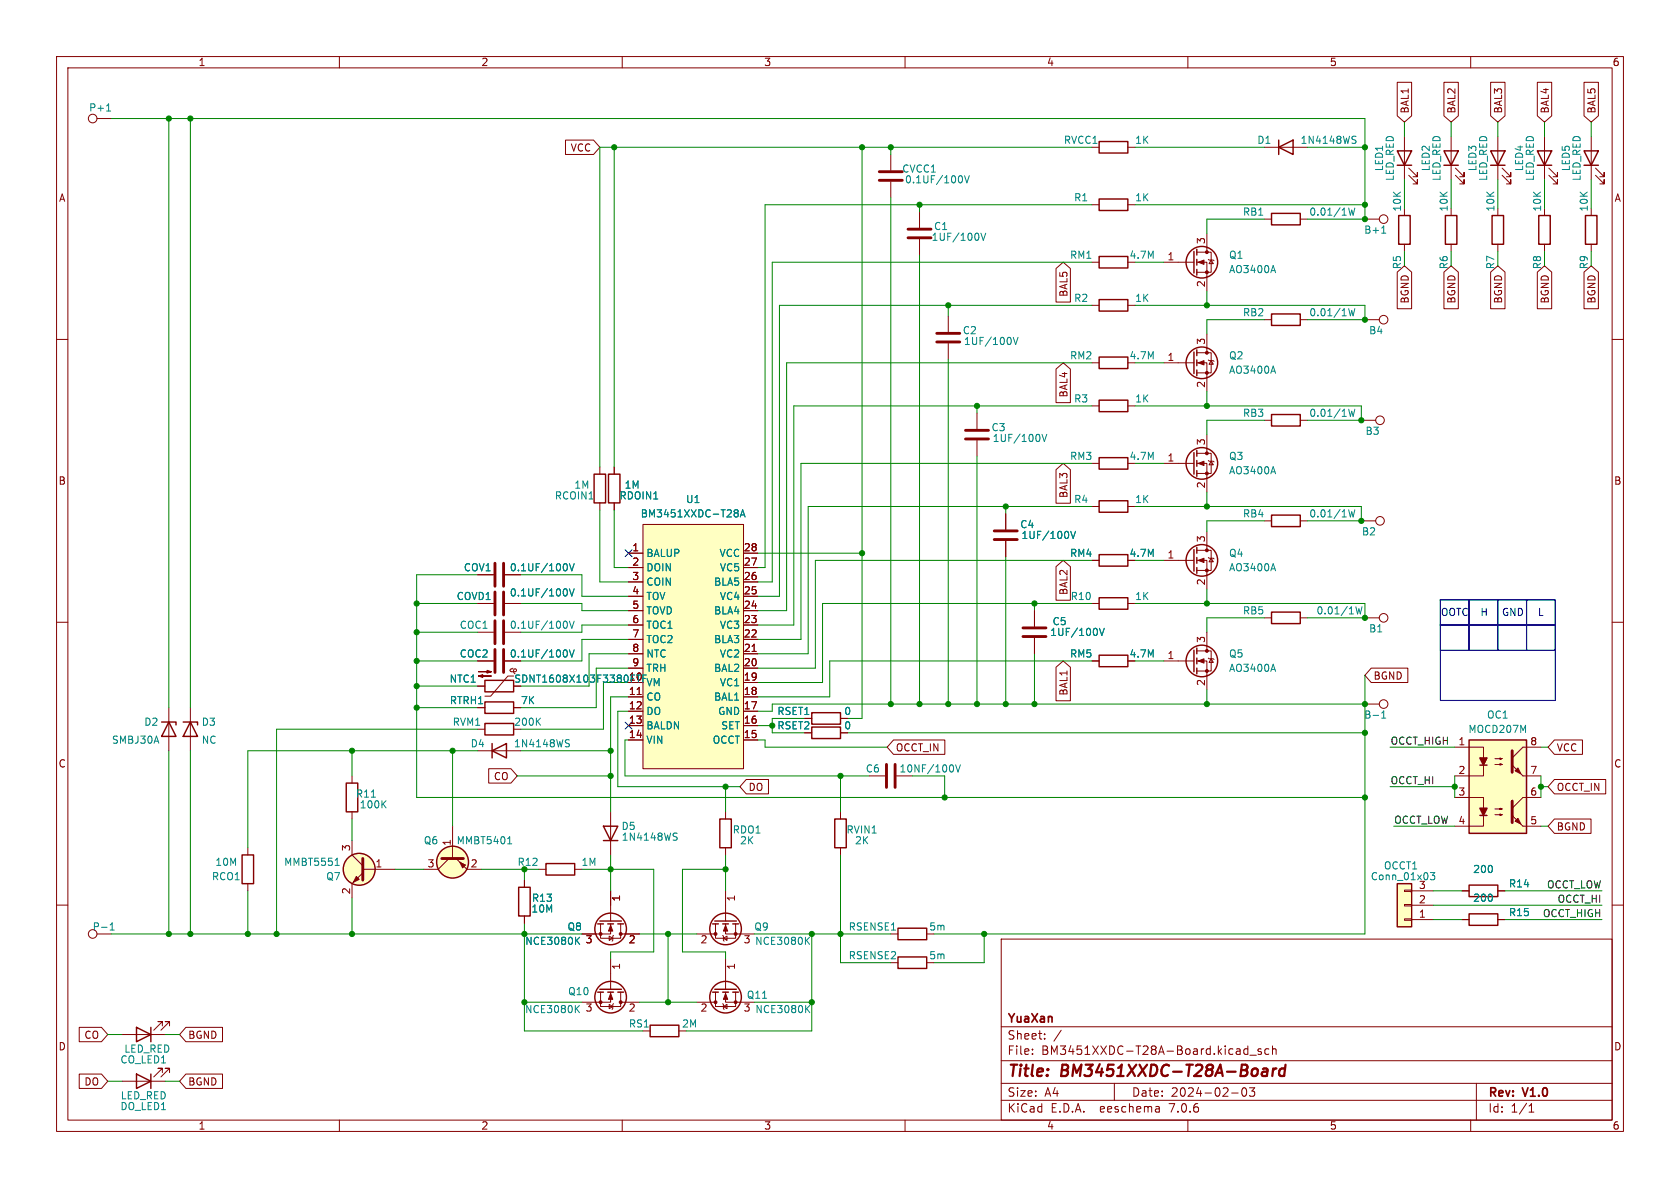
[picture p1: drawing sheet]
<svg xmlns="http://www.w3.org/2000/svg" width="297mm" height="210mm" viewBox="0 0 297 210" stroke-linecap="round" stroke-linejoin="round" font-family="sans-serif">
<path d="M0 0h297v210h-297z" fill="#fff" stroke="#fff" stroke-width=".18"/>
<g fill="none" stroke="#840000" stroke-width=".18">
<path d="M10 10h277v190h-277zM12 12h273v186h-273zM60 10v2M110 10v2M160 10v2M210 10v2M247 14.5h2.6v6l-1.3 1.1-1.3-1.1zM255.3 14.5h2.5v6l-1.3 1.1-1.2-1.1zM260 10v2M263.5 14.5h2.6v6l-1.3 1.1-1.3-1.1zM271.8 14.5h2.5v6l-1.3 1.1-1.2-1.1zM280 14.5h2.6v6l-1.3 1.1-1.3-1.1z"/>
<path d="M17.1 21h2.6M100 24.8h4.9l1.1 1.2-1.1 1.3h-4.9zM157.5 27.3v2.8M157.5 32.1v2.8M162.6 37.5v2.8M193 26h1.3M193 36.2h1.3M199.4 26h1.3M199.4 36.2h1.3M223.5 38.7h1.3M223.5 26h7.6M229.9 38.7h1.2"/>
<path d="M241.3 38.7h2.5M248.3 24.1v7.7M248.3 36.8v1.3M249 31l1.6 1.5v-.7v.7h-.8M249 29.7l1.6 1.5v-.7v.7h-.8M256.5 24.1v7.7M256.5 36.8v1.3M257.3 31l1.5 1.5v-.7v.7h-.7M257.3 29.7l1.5 1.5v-.7v.7h-.7M264.8 24.1v7.7M264.8 36.8v1.3M265.6 31l1.5 1.5v-.7v.7h-.8"/>
<path d="M265.6 29.7l1.5 1.5v-.7v.7h-.8M273 24.1v7.7M273 36.8v1.3M273.8 31l1.5 1.5v-.7v.7h-.7M273.8 29.7l1.5 1.5v-.7v.7h-.7M281.3 24.1v7.7M281.3 36.8v1.3M282.1 31l1.5 1.5v-.7v.7h-.8M282.1 29.7l1.5 1.5v-.7v.7h-.8M10 60h2M162.6 42.3v2.8M167.6 55.9v2.8"/>
<path d="M186.7 47.5l1.3-1.1 1.2 1.1v5.9h-2.5zM193 54h1.3M193 46.4h1.3M199.4 54h1.3M205.7 46.4h5.4M211.6 46.4h1.8v5M211.6 44.6h2.5v3.5h-2.5M213.4 41.3v3.3M213.4 59.1v3.3M213.6 45.8l.1 .2h.8l.1 .1M214.1 46l.4 .6h-.8zM223.5 56.5h1.3"/>
<path d="M229.9 56.5h1.2M241.3 56.5h2.5M247 48.1l1.3-1.1 1.3 1.1v6.5h-2.6zM248.3 43.2v1.3M255.3 48.1l1.2-1.1 1.3 1.1v6.5h-2.5zM256.5 43.2v1.3M263.5 48.1l1.3-1.1 1.3 1.1v6.5h-2.6zM264.8 43.2v1.3M271.8 48.1l1.2-1.1 1.3 1.1v6.5h-2.5zM273 43.2v1.3M280 48.1l1.3-1.1 1.3 1.1v6.5h-2.6zM281.3 43.2v1.3"/>
<path d="M285 60h2M167.6 60.7v2.8M172.7 73v2.8M172.7 77.9v2.7M186.7 65.2l1.3-1.1 1.2 1.1v6h-2.5zM193 64.1h1.3M193 71.8h1.3M199.4 71.8h1.3M205.7 64.1h5.4M211.6 64.1h1.8v5.1M211.6 62.4h2.5v3.5h-2.5M213.4 76.8v3.3"/>
<path d="M213.6 63.6l.1 .2h.8l.1 .1M214.1 63.8l.4 .6h-.8zM223.5 74.3h1.3M229.9 74.3h1.2M240.7 74.3h2.5M106 82.6v1.2M106 88.9v1.3M108.6 82.6v1.2M108.6 88.9v1.3M111.1 97.8h2.6M113.7 92.7h17.7v43.2h-17.7zM131.4 97.8h2.6"/>
<path d="M177.8 90.8v2.8M177.8 95.6v2.8M186.7 83l1.3-1.1 1.2 1.1v6h-2.5zM193 99.1h1.3M193 81.9h1.3M193 89.5h1.3M199.4 89.5h1.3M205.7 99.1h5.4M205.7 81.9h5.4M211.6 99.1h1.8v5M211.6 97.3h2.5v3.5h-2.5M211.6 81.9h1.8v5.1"/>
<path d="M211.6 80.1h2.5v3.6h-2.5M213.4 94v3.3M213.6 98.6l.1 .1h.8l.1 .1M213.6 81.4l.1 .1h.8l.1 .2M214.1 98.7l.4 .6h-.8zM214.1 81.5l.4 .7h-.8zM223.5 92.1h1.3M229.9 92.1h1.2M240.7 92.1h2.5M10 110h2M84.5 106.7h2.7M84.5 116.8h2.7"/>
<path d="M84.5 111.8h2.7M84.5 101.6h2.7M89.3 106.7h2.8M89.3 116.8h2.8M89.3 111.8h2.8M89.3 101.6h2.8M90.7 118.1l-.5 .2v.3l.2 .1h.7l.2-.2-.1-.2h-.3l-.1 .3v.3l.3 .2M90.8 119.5h-1l-3.1 3.6h-1M111.1 100.3h2.6M111.1 118.1h2.6M111.1 115.6h2.6M111.1 113h2.6"/>
<path d="M111.1 110.5h2.6M111.1 108h2.6M111.1 105.4h2.6M111.1 102.9h2.6M131.4 100.3h2.6M131.4 118.1h2.6M131.4 115.6h2.6M131.4 113h2.6M131.4 110.5h2.6M131.4 108h2.6M131.4 105.4h2.6M131.4 102.9h2.6"/>
<path d="M133 115.2h.7M182.9 108v2.7M182.9 112.8v2.8M186.7 100.2l1.3-1.1 1.2 1.1v5.9h-2.5zM186.7 118l1.3-1.2 1.2 1.2v5.9h-2.5zM193 106.7h1.3M193 116.8h1.3M199.4 106.7h1.3M205.7 116.8h5.4M211.6 116.8h1.8v5.1M211.6 115.1h2.5v3.5h-2.5M213.4 111.8v3.3"/>
<path d="M213.6 116.3l.1 .2h.8l.1 .1M214.1 116.5l.4 .6h-.8zM223.5 109.2h1.3M229.9 109.2h1.2M241.3 109.2h2.5M242.4 118.1h6.5v2.6h-6.5l-1.1-1.3zM285 110h2M29.8 125.1v7.6M33.7 125.1v7.6M62.2 137.2v1.2M84.5 128.9h1.2M84.5 132.7h7.6"/>
<path d="M84.5 121.3h1.2M84.5 125.1h1.2M86.4 135.9h3.9l1.1 1.3-1.1 1.2h-3.9zM90.8 125.1h1.3M111.1 120.7h2.6M111.1 123.2h2.6M111.1 125.7h2.6M111.1 130.8h2.6M111.1 128.3h2.6M112.6 122.8h.8M131.4 120.7h2.6M131.4 123.2h2.6"/>
<path d="M131.4 125.7h2.6M131.4 130.8h2.6M131.4 128.3h2.6M131.9 137.8h4v2.5h-4l-1.1-1.2zM142.2 127h1.3M148.6 129.5h1.3M148.6 127h1.3M153.7 137.2h2.8M158 130.8h9v2.6h-9l-1.2-1.3zM241.3 124.5h2.5M257.2 132.1h5.1v5.1h-5.1M264.3 135.1h1.3l-.4 .2v-.3l.4 .1"/>
<path d="M264.3 134.1h1.3l-.4 .1v-.2l.4 .1M269.2 137.2h3.2M272.4 132.1h-3.2l-1.9 1.9M274.8 137.8h9.1v2.5h-9.1l-1.1-1.2zM274.8 130.8h5v2.6h-5l-1.1-1.3zM10 160h2M43.8 149.9v1.2M43.8 156.2v1.3M62.2 148.6v2.5l1.9 1.9M62.2 143.5v1.3M64.1 154.3l-1.9 1.9v2.6M64.1 153.7h5.7"/>
<path d="M79.4 151.8l-1.9 1.9h-2.6M80 146.1v5.7M80.6 151.8l1.9 1.9h2.6M92.7 155.6v1.2M95.2 153.7h1.3M101.6 153.7h1.3M107.9 143.5v7.6M107.9 157.5v5.3M128.3 143.5v1.3M128.3 149.9v1.2M128.3 157.5v5.3M148.6 143.5v1.3"/>
<path d="M148.6 149.9v1.2M248.3 157.4h1.3v.2h-1.3zM248.3 159.9h1.3v.2h-1.3zM249.6 157.5h3.8M257.2 141h5.1v5.1h-5.1M258.4 157.5h1.3M264.3 144h1.3l-.4 .1v-.2l.4 .1M264.3 143h1.3l-.4 .1v-.2l.4 .1M264.8 157.5h1.3M269.2 146.1h3.2M272.4 141h-3.2l-1.9 1.9M274.8 144.8h6.5v2.5h-6.5l-1.1-1.2z"/>
<path d="M285 160h2M17.1 165.1h2.6M92.7 161.9v1.3M106.2 163.3v2.6h3.5v-2.6M106.2 175.4v2.5h3.5v-2.5M107.7 165.5l.6 .4-.6 .3zM107.7 177.5l.6 .4-.6 .4zM107.9 163.3v1.8h-5M107.9 175.4v1.8h-5M107.9 169.5v5.4M108.5 165.4l-.2 .1v.7l-.1 .2M108.5 177.4l-.2 .1v.8l-.1 .1"/>
<path d="M109.7 165.1h3.3M109.7 177.2h3.3M123.2 165.1h3.3M123.2 177.2h3.3M126.5 175.4v2.5h3.5v-2.5M126.5 163.3v2.6h3.5v-2.6M127.8 177.4l.1 .1v.8l.1 .1M127.8 165.4l.1 .1v.7l.1 .2M127.9 177.9l.6-.4v.8zM127.9 165.9l.6-.4v.7zM128.3 175.4v1.8h5M128.3 163.3v1.8h5"/>
<path d="M128.3 169.5v5.4M157.5 170.2h1.2M157.5 165.1h1.2M177 166h108v32h-108zM248.3 162.4h1.3v.3h-1.3zM249.6 162.6h3.8M249.6 160h3.8M258.4 162.6h1.3M264.8 162.6h1.3M14 181.6h3.9l1.1 1.3-1.1 1.3h-3.9zM14 189.9h3.9l1.1 1.2-1.1 1.3h-3.9zM21.6 182.9h7.6"/>
<path d="M21.6 191.1h7.6M28.7 181.4v-.8h-.8h.8l-1.5 1.5M28.7 189.6v-.8h-.8h.8l-1.5 1.6M30 181.4v-.8h-.8h.8l-1.6 1.5M30 189.6v-.8h-.8h.8l-1.6 1.6M32.9 189.9h6.4v2.5h-6.4l-1.2-1.3zM32.9 181.6h6.4v2.6h-6.4l-1.2-1.3zM60 198v2M110 198v2M113.7 182.2h1.2M160 198v2M177 194.5h108"/>
<path d="M177 191.5h108M177 187.5h108M177 181.5h108M182.5 186.3v.1M182.5 185.5v.1M184.7 183.6v.1M184.7 182.8v.1M187.6 182.1l-1.3 2M197 191.5v3M204.9 195.7l.1 .9M205 196.5l-.2 .1M205 196h-.2"/>
<path d="M210 198v2M217.7 193.2h1.2M219.7 192.4l.2-.1a.81 .81 0 0 1 .6 .6 .81 .81 0 0 1-.3 .8l-.2 .1a.81 .81 0 0 1-.3-1.4zM220 186.3h.6M220 185.5h.6M220.6 184.9v1.5M220.9 192.3h.9l-.5 .6 .4 .1v.7l-.2 .1h-.4l-.2-.1M221 186.5h1.1M223 185.5l-.4-.1-.2 .2 .1 .2 .5 .2v.3h-.6M224.3 185.5l-.4-.1-.3 .3v.4l.1 .2h.6M225 185.5l.2-.1 .3 .1 .1 .9M225 184.9v1.5"/>
<path d="M260 198v2M261 191.5v6.5M270.3 196.6h.9M270.3 195.5l.4-.4v1.5"/>
<circle cx="16.4" cy="21" r=".76"/>
<circle cx="244.6" cy="38.7" r=".76"/>
<circle cx="244.6" cy="56.5" r=".76"/>
<circle cx="244" cy="74.3" r=".76"/>
<circle cx="244" cy="92.1" r=".76"/>
<circle cx="244.6" cy="109.2" r=".76"/>
<circle cx="244.6" cy="124.5" r=".76"/>
<circle cx="16.4" cy="165.1" r=".76"/>
</g>
<path d="M223.5 188.9l.5 .1v1.2M224 190.1l-.2 .1M224.1 189.4h-.7M225.1 188.9l-.2 1.3M225.7 188.9l-.4 .1-.3 .3M227.2 189a.66 .66 0 0 0-1 .3l-.1 .5 .2 .3 .1 .1 .6-.1M227.3 188.2l-.3 2" fill="none" stroke="#840000" stroke-width=".4"/>
<g fill="none" stroke="#840000" stroke-width=".25">
<path d="M194.3 35.2h5.1v2h-5.1zM194.3 25h5.1v2.1h-5.1zM224.8 37.7h5.1v2.1h-5.1zM226.1 26l2.5-1.2v2.5zM226.1 24.8v2.5M247 26.7h2.6l-1.3 2.5zM247 29.2h2.6M247.3 38.1h2v5.1h-2zM255.3 26.7h2.5l-1.3 2.5zM255.3 29.2h2.5M255.5 38.1h2.1v5.1h-2.1zM263.5 26.7h2.6l-1.3 2.5z"/>
<path d="M263.5 29.2h2.6M263.8 38.1h2v5.1h-2zM271.8 26.7h2.5l-1.3 2.5zM271.8 29.2h2.5M272 38.1h2.1v5.1h-2.1zM280 26.7h2.6l-1.3 2.5zM280 29.2h2.6M280.3 38.1h2v5.1h-2zM194.3 53h5.1v2h-5.1zM194.3 45.3h5.1v2.1h-5.1zM211.1 44.5v3.8M211.6 44.1v1"/>
<path d="M211.6 45.8v1.1M211.6 47.6v1M224.8 55.5h5.1v2h-5.1zM194.3 63.1h5.1v2.1h-5.1zM194.3 70.7h5.1v2.1h-5.1zM211.1 62.2v3.8M211.6 61.8v1.1M211.6 63.6v1M211.6 65.4v1M211.6 79.6v1M224.8 73.3h5.1v2h-5.1zM105 83.8h2.1v5.1h-2.1z"/>
<path d="M107.6 83.8h2v5.1h-2zM194.3 98h5.1v2.1h-5.1zM194.3 88.5h5.1v2.1h-5.1zM194.3 80.9h5.1v2h-5.1zM211.1 80v3.8M211.1 97.2v3.8M211.6 81.4v1M211.6 83.2v1M211.6 96.8v1M211.6 98.6v1M224.8 91.1h5.1v2h-5.1zM194.3 105.7h5.1v2h-5.1z"/>
<path d="M194.3 115.8h5.1v2.1h-5.1zM211.1 114.9v3.8M211.6 100.3v1M211.6 114.6v1M211.6 116.3v1M211.6 118.1v1M224.8 108.2h5.1v2h-5.1zM28.6 127.6h2.5v.5M29.8 127.6l1.3 2.6h-2.5zM32.4 127.6h2.5v.5M33.7 127.6l1.2 2.6h-2.5zM61.2 138.4h2v5.1h-2z"/>
<path d="M85.7 127.9h5.1v2h-5.1zM85.7 120.3h5.1v2h-5.1zM85.7 124.1h5.1v2h-5.1zM87 132.7l2.5-1.3v2.6zM87 131.4v2.6M143.5 128.5h5.1v2.1h-5.1zM143.5 126h5.1v2h-5.1zM259.7 130.8h10.2v16.5h-10.2zM261.6 135.3h1.3M42.8 151.1h2v5.1h-2zM91.7 156.8h2v5.1h-2zM96.5 152.7h5.1v2h-5.1z"/>
<path d="M106.7 146.1h2.5l-1.3 2.5zM106.7 148.6h2.5M127.3 144.8h2v5.1h-2zM147.6 144.8h2v5.1h-2zM247 156.2h2.6v7.6h-2.6zM259.7 156.5h5.1v2h-5.1zM261.6 144.1h1.3M105.7 175.4h1M105.7 163.3h1M106 174.9h3.9M106 162.8h3.9M107.4 175.4h1.1"/>
<path d="M107.4 163.3h1.1M109.2 175.4h1M109.2 163.3h1M126 175.4h1M126 163.3h1M126.4 174.9h3.8M126.4 162.8h3.8M127.8 175.4h1M127.8 163.3h1M129.5 175.4h1.1M129.5 163.3h1.1M158.7 169.2h5.1v2h-5.1z"/>
<path d="M158.7 164.1h5.1v2h-5.1zM259.7 161.5h5.1v2.1h-5.1zM24.1 181.6l2.6 1.3-2.6 1.3zM24.1 189.9l2.6 1.2-2.6 1.3zM26.7 181.6v2.6M26.7 189.9v2.5M114.9 181.2h5.1v2.1h-5.1z"/>
<circle cx="212.5" cy="46.4" r="2.79"/>
<circle cx="212.5" cy="64.1" r="2.79"/>
<circle cx="212.5" cy="99.1" r="2.79"/>
<circle cx="212.5" cy="81.9" r="2.79"/>
<circle cx="212.5" cy="116.8" r="2.79"/>
<circle cx="63.5" cy="153.7" r="2.82"/>
<circle cx="80" cy="152.4" r="2.82"/>
<circle cx="107.9" cy="176.3" r="2.79"/>
<circle cx="107.9" cy="164.2" r="2.79"/>
<circle cx="128.3" cy="164.2" r="2.79"/>
<circle cx="128.3" cy="176.3" r="2.79"/>
</g>
<g fill="none" stroke="#008484" stroke-width=".18">
<path d="M18.8 19.6h.8M19.1 18.5l.1-.1v1.2M169.8 31.1a.79 .79 0 0 1 0 1.2M170.5 31.1l.4 1.2 .5-1.2M238.4 36.8l.3 1.2 .3-.9 .2 .9 .3-1.2M239.2 24.7l.4 .1 .1 .3-.2 .2h-.3M239.2 24.1h.5M173.4 41.2l.4 1.3 .5-1.3M179.1 59.6l.5 1.3 .4-1.3M225.1 46.9l.4 1.3M238.4 54.6l.3 1.2 .3-.9 .2 .9 .3-1.2M244.3 41.2h.7"/>
<path d="M244.5 40.1l.1-.2v1.3M184.2 76.8l.4 1.2 .5-1.2M225.1 64.7l.4 1.3M238.4 72.3l.3 1.3 .3-.9 .2 .9 .3-1.3M100 99.6a.79 .79 0 0 1 0 1.3M100.7 99.6l.4 1.3 .4-1.3M130 90.1h.3l.2 .3-.2 .3M130 90.7h.3M130.3 90.7l.2 .2v.2l-.1 .2-.4 .1M130.9 91.4l.4-1.3 .4 1.3M131 91h.6M189.3 93.9l.4 1.3 .4-1.3"/>
<path d="M225.1 99.6l.4 1.3M225.1 82.5l.4 1.3M238.4 90.1l.3 1.3 .3-.9 .2 .9 .3-1.3M100 109.8a.79 .79 0 0 1 0 1.3M100 104.1a.79 .79 0 0 1 0 1.3M100 114.9a.79 .79 0 0 1 0 1.2M100.7 109.8l.4 1.3 .4-1.3M100.7 104.1l.4 1.3 .4-1.3M100.7 114.9l.4 1.2 .4-1.2M113.7 119.3v1.3M194.4 111.1l.4 1.2 .4-1.2M225.1 117.4l.4 1.3"/>
<path d="M239.7 107.3l.3 1.2 .2-.9 .3 .9 .3-1.2M95 127.5l.6 .7M95.6 126.9l-.8 .8M100.2 131.4l.3 .1 .2 .3-.3 .2h-.3M100.2 130.8h.5M168.4 135.3l.2 .4-.2 .7M168.9 135.2l.5 1.3 .4-1.3M244.3 126l.3-.3v1.2M244.3 126.9h.7M59.2 153h.8M59.5 151.9l.1-.2v1.3M65.6 140.9h.8"/>
<path d="M67.7 142.1l.5 .7M68.2 141.5l-.7 .8M89.7 149.2h.8M90 148.1l.1-.2v1.3M119.2 147.9l.4 .1 .1 .3-.2 .2h-.3M119.2 147.3h.5M252.9 154.2h.7l-.4 .5 .4 .2v.5l-.2 .1-.5-.1M19.5 164.4h.7M19.5 163.5l.3-.4v1.3M101.9 178.3l.5 .7M101.9 166.2l.6 .7M102.4 177.7l-.7 .8"/>
<path d="M102.5 165.7l-.7 .7M142.6 166.2l.5 .7M142.6 178.3l.6 .7M143.1 165.7l-.7 .7M143.2 177.7l-.8 .8"/>
</g>
<g fill="#ffffc2" stroke="#ffffc2" stroke-width=".18">
<path d="M259.7 130.8h10.2v16.5h-10.2z"/>
<path d="M113.7 92.7h17.7v43.2h-17.7z"/>
<path d="M247 156.2h2.6v7.6h-2.6z"/>
<circle cx="80" cy="152.4" r="2.82"/>
<circle cx="63.5" cy="153.7" r="2.82"/>
</g>
<g fill="none" stroke="#840000" stroke-width=".51">
<path d="M155.4 30.4h4.1M155.4 31.9h4.1M160.5 40.5h4.1M160.5 42h4.1M165.6 58.9h4.1M165.6 60.5h4.1M170.7 76.1h4.1M170.7 77.6h4.1M87.5 99.6v4M89 99.6v4M175.8 93.9h4M175.8 95.4h4"/>
<path d="M87.5 104.6v4.1M87.5 109.7v4.1M87.5 114.8v4.1M89 104.6v4.1M89 109.7v4.1M89 114.8v4.1M180.8 111h4.1M180.8 112.5h4.1M156.7 135.1v4.1M158.2 135.1v4.1M267.3 132.7v3.8M64.1 151.8v3.8"/>
<path d="M78.1 151.8h3.8M267.3 141.6v3.8"/>
</g>
<g fill="#840000" stroke="#840000" stroke-width=".18">
<path d="M81.3 152.4l1 .5-.5 .5z"/>
<path d="M63 154.9l.5 .5-1 .6z"/>
<path d="M267.3 135.3l1.9 1.9z"/>
<path d="M267.8 136.3l.6-.5 .5 1z"/>
<path d="M267.3 144.1l1.9 2z"/>
<path d="M267.8 145.2l.6-.5 .5 1z"/>
<path d="M84.6 118.7h2.3l-.8 .3v-.5l.8 .2z"/>
<path d="M84.6 119.5l.7-.2v.5l-.7-.3h2.3z"/>
<path d="M128.3 175.6l.4 1.1h-.8z"/>
<path d="M128.3 163.6l.4 1h-.8z"/>
<path d="M107.9 163.6l.4 1h-.7z"/>
<path d="M211.8 116.8l1.1-.3v.7z"/>
<path d="M211.8 99.1l1.1-.4v.7z"/>
<path d="M107.9 175.6l.4 1.1h-.7z"/>
<path d="M211.8 81.9l1.1-.4v.8z"/>
<path d="M211.8 46.4l1.1-.4v.7z"/>
<path d="M211.8 64.1l1.1-.3v.7z"/>
<circle cx="130" cy="177.2" r=".25"/>
<circle cx="126.5" cy="177.2" r=".25"/>
<circle cx="130" cy="165.1" r=".25"/>
<circle cx="126.5" cy="165.1" r=".25"/>
<circle cx="106.2" cy="165.1" r=".25"/>
<circle cx="109.7" cy="165.1" r=".25"/>
<circle cx="213.4" cy="118.6" r=".25"/>
<circle cx="213.4" cy="115.1" r=".25"/>
<circle cx="213.4" cy="100.8" r=".25"/>
<circle cx="213.4" cy="97.3" r=".25"/>
<circle cx="106.2" cy="177.2" r=".25"/>
<circle cx="109.7" cy="177.2" r=".25"/>
<circle cx="213.4" cy="83.7" r=".25"/>
<circle cx="213.4" cy="80.1" r=".25"/>
<circle cx="213.4" cy="48.1" r=".25"/>
<circle cx="213.4" cy="44.6" r=".25"/>
<circle cx="213.4" cy="65.9" r=".25"/>
<circle cx="213.4" cy="62.4" r=".25"/>
</g>
<g fill="#840000" stroke="#840000" stroke-width=".25">
<path d="M261.6 134h1.3l-.6 1.3z"/>
<path d="M261.6 142.9h1.3l-.6 1.2z"/>
</g>
<path d="M254.6 106h5.1v4.5h-5.1zM254.6 106h20.4v17.8h-20.4zM254.6 110.5h5.1v4.4h-5.1zM259.7 110.5h5.1v4.4h-5.1zM259.7 106h5.1v4.5h-5.1zM264.8 110.5h5.1v4.4h-5.1zM264.8 106h5.1v4.5h-5.1zM269.9 106h5.1v4.5h-5.1zM269.9 110.5h5.1v4.4h-5.1z" fill="none" stroke="#0000c2" stroke-width=".2"/>
<g fill="none" stroke="#008400" stroke-width=".18">
<path d="M19.7 21h221.6v17.7h-10.2M29.8 21v104.1M33.7 21v104.1M108.6 26v56.6M152.4 26v101h-2.5M157.5 26v1.3M157.5 34.9v89.6M162.6 36.2v1.3M193 36.2h-57.7v64.1h-1.3M193 26h-87v56.6M200.7 36.2h40.6M200.7 26h22.8"/>
<path d="M223.5 38.7h-10.1v2.6M231.1 26h10.2M248.3 21.6v2.5M248.3 31.8v5M256.5 21.6v2.5M256.5 31.8v5M264.8 21.6v2.5M264.8 31.8v5M273 21.6v2.5M273 31.8v5M281.3 21.6v2.5M281.3 31.8v5"/>
<path d="M162.6 45.1v79.4M167.6 54v1.9M193 54h-55.2v51.4h-3.8M193 46.4h-56.5v56.5h-2.5M200.7 54h40.6v2.5h-10.2M200.7 46.4h5M213.4 51.4v2.6M223.5 56.5h-10.1v2.6M248.3 44.5v2.5M256.5 44.5v2.5M264.8 44.5v2.5M273 44.5v2.5"/>
<path d="M281.3 44.5v2.5M167.6 63.5v61M172.7 71.8v1.2M193 71.8h-52.7v38.7h-6.3M193 64.1h-53.9v43.9h-5.1M200.7 71.8h40v2.5h-9.6M200.7 64.1h5M213.4 69.2v2.6M223.5 74.3h-10.1v2.5M106 90.2v12.7h5.1M108.6 90.2v10.1h2.5M134 97.8h18.4"/>
<path d="M172.7 80.6v43.9M177.8 89.5v1.3M177.8 98.4v26.1M193 99.1h-48.9v19h-10.1M193 89.5h-50.1v26.1h-8.9M193 81.9h-51.4v31.1h-7.6M200.7 99.1h5M200.7 89.5h40v2.6h-9.6M200.7 81.9h5M213.4 87v2.5M223.5 92.1h-10.1v1.9M73.7 106.7h10.8"/>
<path d="M73.7 116.8h10.8M73.7 111.8h10.8M84.5 101.6h-10.8v39.4h167.6M92.1 106.7h10.8v1.3h8.2M92.1 101.6h10.8v3.8h8.2M111.1 113h-8.2v3.8h-10.8M111.1 115.6h-7v5.7h-12M111.1 110.5h-8.2v1.3h-10.8M111.1 118.1h-5.7v7h-13.3M182.9 106.7v1.3M182.9 115.6v8.9M193 106.7h-47.6v14h-11.4"/>
<path d="M193 116.8h-46.3v6.4h-12.7M200.7 106.7h40.6v2.5h-10.2M200.7 116.8h5M213.4 104.1v2.6M223.5 109.2h-10.1v2.6M241.3 119.4v45.7h-76.2M29.8 132.7v32.4M33.7 132.7v32.4M62.2 132.7v4.5M73.7 121.3h10.8M73.7 125.1h10.8M80 132.7v13.4"/>
<path d="M84.5 128.9h-35.6v36.2M84.5 132.7h-40.7v17.2M91.4 137.2h16.5M92.1 132.7h15.8M111.1 125.7h-1.9v13.4h21.6M111.1 120.7h-4.4v8.2h-14.6M111.1 123.2h-3.2v20.3M111.1 130.8h-.6v6.4h43.2M128.3 139.1v4.4M134 128.3h2.5M134 130.8h1.3v1.3h21.5M142.2 127h-5.7v2.5h5.7"/>
<path d="M148.6 137.2v6.3M149.9 129.5h91.4M161.3 137.2h5.7v3.8M213.4 121.9v2.6M241.3 124.5h-104.8v1.2h-2.5M245.7 132.1h11.5M245.7 139.1h11.5M257.2 137.2v3.8M272.4 132.1h1.3M272.4 137.2v3.8M272.4 139.1h1.3M43.8 157.5v7.6"/>
<path d="M62.2 144.8v3.8M62.2 158.8v6.3M69.8 153.7h5.1M85.1 153.7h10.1M92.7 153.7v1.9M102.9 153.7h12.7v14.6h-7.7v1.2M107.9 151.1v6.4M128.3 153.7h-7.7v14.6h7.7v1.2M128.3 151.1v6.4M148.6 151.1v19.1h8.9M246.4 146.1h10.8M253.4 157.5h5"/>
<path d="M266.1 157.5h17.1M272.4 146.1h1.3M19.7 165.1h83.2M92.7 163.2v19h21M92.7 177.2h10.2M113 165.1h10.2M113 177.2h10.2M118.1 165.1v12.1M133.3 165.1h24.2M133.3 177.2h10.2M143.5 165.1v17.1h-22.2M174 165.1v5.1h-8.9"/>
<path d="M253.4 162.6h5M253.4 160h29.8M266.1 162.6h17.1M19 191.1h2.6M19 182.9h2.6M29.2 191.1h2.5M29.2 182.9h2.5"/>
</g>
<path d="M110.5 97.2l1.2 1.2M111.7 97.2l-1.2 1.2M110.5 127.7l1.2 1.2M111.7 127.7l-1.2 1.2" fill="none" stroke="#000084" stroke-width=".18"/>
<g fill="#008400" stroke="#008400" stroke-width=".18">
<circle cx="241.3" cy="56.5" r=".46"/>
<circle cx="241.3" cy="38.7" r=".46"/>
<circle cx="241.3" cy="36.2" r=".46"/>
<circle cx="241.3" cy="26" r=".46"/>
<circle cx="272.4" cy="139.1" r=".46"/>
<circle cx="241.3" cy="141" r=".46"/>
<circle cx="241.3" cy="109.2" r=".46"/>
<circle cx="182.9" cy="124.5" r=".46"/>
<circle cx="213.4" cy="124.5" r=".46"/>
<circle cx="182.9" cy="106.7" r=".46"/>
<circle cx="213.4" cy="106.7" r=".46"/>
<circle cx="213.4" cy="89.5" r=".46"/>
<circle cx="213.4" cy="54" r=".46"/>
<circle cx="213.4" cy="71.8" r=".46"/>
<circle cx="240.7" cy="92.1" r=".46"/>
<circle cx="240.7" cy="74.3" r=".46"/>
<circle cx="167.6" cy="54" r=".46"/>
<circle cx="257.2" cy="139.1" r=".46"/>
<circle cx="241.3" cy="124.5" r=".46"/>
<circle cx="241.3" cy="129.5" r=".46"/>
<circle cx="152.4" cy="97.8" r=".46"/>
<circle cx="177.8" cy="89.5" r=".46"/>
<circle cx="172.7" cy="71.8" r=".46"/>
<circle cx="73.7" cy="106.7" r=".46"/>
<circle cx="73.7" cy="111.8" r=".46"/>
<circle cx="107.9" cy="132.7" r=".46"/>
<circle cx="107.9" cy="137.2" r=".46"/>
<circle cx="73.7" cy="121.3" r=".46"/>
<circle cx="73.7" cy="116.8" r=".46"/>
<circle cx="29.8" cy="21" r=".46"/>
<circle cx="33.7" cy="21" r=".46"/>
<circle cx="148.6" cy="137.2" r=".46"/>
<circle cx="107.9" cy="153.7" r=".46"/>
<circle cx="128.3" cy="139.1" r=".46"/>
<circle cx="136.5" cy="128.3" r=".46"/>
<circle cx="92.7" cy="153.7" r=".46"/>
<circle cx="92.7" cy="165.1" r=".46"/>
<circle cx="62.2" cy="165.1" r=".46"/>
<circle cx="73.7" cy="125.1" r=".46"/>
<circle cx="80" cy="132.7" r=".46"/>
<circle cx="62.2" cy="132.7" r=".46"/>
<circle cx="172.7" cy="124.5" r=".46"/>
<circle cx="177.8" cy="124.5" r=".46"/>
<circle cx="167.6" cy="124.5" r=".46"/>
<circle cx="167" cy="141" r=".46"/>
<circle cx="162.6" cy="124.5" r=".46"/>
<circle cx="157.5" cy="124.5" r=".46"/>
<circle cx="174" cy="165.1" r=".46"/>
<circle cx="162.6" cy="36.2" r=".46"/>
<circle cx="157.5" cy="26" r=".46"/>
<circle cx="152.4" cy="26" r=".46"/>
<circle cx="108.6" cy="26" r=".46"/>
<circle cx="118.1" cy="177.2" r=".46"/>
<circle cx="128.3" cy="153.7" r=".46"/>
<circle cx="118.1" cy="165.1" r=".46"/>
<circle cx="143.5" cy="177.2" r=".46"/>
<circle cx="92.7" cy="177.2" r=".46"/>
<circle cx="143.5" cy="165.1" r=".46"/>
<circle cx="148.6" cy="165.1" r=".46"/>
<circle cx="29.8" cy="165.1" r=".46"/>
<circle cx="33.7" cy="165.1" r=".46"/>
<circle cx="48.9" cy="165.1" r=".46"/>
<circle cx="43.8" cy="165.1" r=".46"/>
</g>
<g font-size="2.8" fill="#840000">
<text x="178" y="190.9">Title:</text>
<text x="187.7" y="190.9">BM3451XXDC-T28A-Board</text>
</g>
<g font-size="2.1" fill="#840000">
<text x="178" y="184">Sheet:</text>
<text x="178" y="181.2">YuaXan</text>
<text x="178" y="186.7">File:</text>
<text x="184.1" y="186.7">BM3451XXDC-T28A-Board.kicad_sch</text>
<text x="178" y="196.9">KiCad</text>
<text x="178" y="194.1">Size:</text>
<text x="184.7" y="194.1">A4</text>
<text x="185.7" y="196.9">E.D.A.</text>
<text x="194.6" y="196.9">eeschema</text>
<text x="200" y="194.1">Date:</text>
<text x="207" y="196.9">7.0.6</text>
<text x="207" y="194.1">2024-02-03</text>
<text x="263" y="194.3">Rev:</text>
<text x="263" y="196.9">Id:</text>
<text x="267.1" y="196.9">1/1</text>
<text x="269.4" y="194.3">V1.0</text>
</g>
<g font-size="1.8" fill="#840000">
<text x="35" y="11.9">1</text>
<text x="85" y="11.9">2</text>
<text x="135" y="11.9">3</text>
<text x="185" y="11.9">4</text>
<text x="235" y="11.9">5</text>
<text x="285" y="11.9">6</text>
<text x="249.2" y="20.2" transform="rotate(-90 249.2 20.2)">BAL1</text>
<text x="257.5" y="20.2" transform="rotate(-90 257.5 20.2)">BAL2</text>
<text x="265.8" y="20.2" transform="rotate(-90 265.8 20.2)">BAL3</text>
<text x="274" y="20.2" transform="rotate(-90 274 20.2)">BAL4</text>
<text x="282.3" y="20.2" transform="rotate(-90 282.3 20.2)">BAL5</text>
<text x="100.8" y="27">VCC</text>
<text x="10.3" y="35.9">A</text>
<text x="285.3" y="35.9">A</text>
<text x="206.3" y="46.1">1</text>
<text x="213.1" y="43.3" transform="rotate(-90 213.1 43.3)">3</text>
<text x="188.9" y="52.6" transform="rotate(-90 188.9 52.6)">BAL5</text>
<text x="213.1" y="50.9" transform="rotate(-90 213.1 50.9)">2</text>
<text x="249.2" y="53.8" transform="rotate(-90 249.2 53.8)">BGND</text>
<text x="257.5" y="53.8" transform="rotate(-90 257.5 53.8)">BGND</text>
<text x="265.8" y="53.8" transform="rotate(-90 265.8 53.8)">BGND</text>
<text x="274" y="53.8" transform="rotate(-90 274 53.8)">BGND</text>
<text x="282.3" y="53.8" transform="rotate(-90 282.3 53.8)">BGND</text>
<text x="206.3" y="63.9">1</text>
<text x="213.1" y="61" transform="rotate(-90 213.1 61)">3</text>
<text x="188.9" y="70.4" transform="rotate(-90 188.9 70.4)">BAL4</text>
<text x="213.1" y="68.7" transform="rotate(-90 213.1 68.7)">2</text>
<text x="206.3" y="81.7">1</text>
<text x="213.1" y="78.8" transform="rotate(-90 213.1 78.8)">3</text>
<text x="10.3" y="85.9">B</text>
<text x="188.9" y="88.1" transform="rotate(-90 188.9 88.1)">BAL3</text>
<text x="213.1" y="86.4" transform="rotate(-90 213.1 86.4)">2</text>
<text x="285.3" y="85.9">B</text>
<text x="213.1" y="96" transform="rotate(-90 213.1 96)">3</text>
<text x="111.7" y="97.5">1</text>
<text x="111.7" y="100.1">2</text>
<text x="131.4" y="100.1">27</text>
<text x="131.4" y="97.5">28</text>
<text x="199.6" y="98.7">4.7M</text>
<text x="206.3" y="98.8">1</text>
<text x="111.7" y="102.6">3</text>
<text x="111.7" y="105.2">4</text>
<text x="111.7" y="107.7">5</text>
<text x="131.4" y="107.7">24</text>
<text x="131.4" y="105.2">25</text>
<text x="131.4" y="102.6">26</text>
<text x="188.9" y="105.3" transform="rotate(-90 188.9 105.3)">BAL2</text>
<text x="213.1" y="103.6" transform="rotate(-90 213.1 103.6)">2</text>
<text x="111.7" y="110.2">6</text>
<text x="111.7" y="112.8">7</text>
<text x="131.4" y="112.8">22</text>
<text x="131.4" y="110.2">23</text>
<text x="213.1" y="113.7" transform="rotate(-90 213.1 113.7)">3</text>
<text x="111.7" y="115.3">8</text>
<text x="111.7" y="117.9">9</text>
<text x="131.4" y="117.9">20</text>
<text x="131.4" y="115.3">21</text>
<text x="199.6" y="116.4">4.7M</text>
<text x="206.3" y="116.6">1</text>
<text x="90.8" y="120.9">SDNT1608X103F3380FTF</text>
<text x="111.1" y="122.9">11</text>
<text x="111.1" y="125.5">12</text>
<text x="131.4" y="125.5">17</text>
<text x="131.4" y="122.9">18</text>
<text x="131.4" y="120.4">19</text>
<text x="188.9" y="123.1" transform="rotate(-90 188.9 123.1)">BAL1</text>
<text x="213.1" y="121.4" transform="rotate(-90 213.1 121.4)">2</text>
<text x="242.7" y="120.3">BGND</text>
<text x="111.1" y="130.6">14</text>
<text x="111.1" y="128">13</text>
<text x="131.4" y="130.6">15</text>
<text x="131.4" y="128">16</text>
<text x="137.3" y="129.1">RSET2</text>
<text x="257.7" y="131.8">1</text>
<text x="270.4" y="131.8">8</text>
<text x="10.3" y="135.9">C</text>
<text x="158.3" y="133">OCCT_IN</text>
<text x="257.7" y="136.9">2</text>
<text x="270.4" y="136.9">7</text>
<text x="275.1" y="133">VCC</text>
<text x="285.3" y="135.9">C</text>
<text x="87.2" y="138.1">CO</text>
<text x="132.2" y="140">DO</text>
<text x="257.7" y="140.7">3</text>
<text x="270.4" y="140.7">6</text>
<text x="275.1" y="140">OCCT_IN</text>
<text x="79.8" y="149.6" transform="rotate(-90 79.8 149.6)">1</text>
<text x="257.7" y="145.8">4</text>
<text x="270.4" y="145.8">5</text>
<text x="275.1" y="147">BGND</text>
<text x="62" y="150.6" transform="rotate(-90 62 150.6)">3</text>
<text x="66.3" y="153.4">1</text>
<text x="75.5" y="153.4">3</text>
<text x="83.1" y="153.4">2</text>
<text x="62" y="158.2" transform="rotate(-90 62 158.2)">2</text>
<text x="109.9" y="159.5" transform="rotate(-90 109.9 159.5)">1</text>
<text x="130.3" y="159.5" transform="rotate(-90 130.3 159.5)">1</text>
<text x="250.8" y="159.8">2</text>
<text x="103.4" y="167.1">3</text>
<text x="111.1" y="167.1">2</text>
<text x="123.8" y="167.1">2</text>
<text x="250.8" y="162.3">1</text>
<text x="109.9" y="171.5" transform="rotate(-90 109.9 171.5)">1</text>
<text x="130.3" y="171.5" transform="rotate(-90 130.3 171.5)">1</text>
<text x="103.4" y="179.1">3</text>
<text x="111.1" y="179.1">2</text>
<text x="123.8" y="179.1">2</text>
<text x="10.3" y="185.9">D</text>
<text x="14.8" y="183.8">CO</text>
<text x="33.2" y="183.8">BGND</text>
<text x="285.3" y="185.9">D</text>
<text x="14.8" y="192.1">DO</text>
<text x="33.2" y="192.1">BGND</text>
<text x="35" y="199.9">1</text>
<text x="85" y="199.9">2</text>
<text x="135" y="199.9">3</text>
<text x="185" y="199.9">4</text>
<text x="235" y="199.9">5</text>
<text x="285" y="199.9">6</text>
</g>
<g font-size="1.8" fill="#008484">
<text x="15.7" y="19.9">P+1</text>
<text x="188" y="25.6">RVCC1</text>
<text x="200.6" y="25.6">1K</text>
<text x="222.2" y="25.6">D1</text>
<text x="229.8" y="25.6">1N4148WS</text>
<text x="159.4" y="30.7">CVCC1</text>
<text x="159.9" y="32.6">0.1UF/100V</text>
<text x="189.8" y="35.8">R1</text>
<text x="200.6" y="35.8">1K</text>
<text x="244.7" y="30.4" transform="rotate(-90 244.7 30.4)">LED1</text>
<text x="246.6" y="32.1" transform="rotate(-90 246.6 32.1)">LED_RED</text>
<text x="253" y="30.4" transform="rotate(-90 253 30.4)">LED2</text>
<text x="254.9" y="32.1" transform="rotate(-90 254.9 32.1)">LED_RED</text>
<text x="261.2" y="30.4" transform="rotate(-90 261.2 30.4)">LED3</text>
<text x="263.1" y="32.1" transform="rotate(-90 263.1 32.1)">LED_RED</text>
<text x="269.5" y="30.4" transform="rotate(-90 269.5 30.4)">LED4</text>
<text x="271.4" y="32.1" transform="rotate(-90 271.4 32.1)">LED_RED</text>
<text x="277.7" y="30.4" transform="rotate(-90 277.7 30.4)">LED5</text>
<text x="279.6" y="32.1" transform="rotate(-90 279.6 32.1)">LED_RED</text>
<text x="165" y="40.9">C1</text>
<text x="219.6" y="38.3">RB1</text>
<text x="231.4" y="38.3">0.01/1W</text>
<text x="241.1" y="41.5">B+1</text>
<text x="247.9" y="37.5" transform="rotate(-90 247.9 37.5)">10K</text>
<text x="256.1" y="37.5" transform="rotate(-90 256.1 37.5)">10K</text>
<text x="264.4" y="37.5" transform="rotate(-90 264.4 37.5)">10K</text>
<text x="272.6" y="37.5" transform="rotate(-90 272.6 37.5)">10K</text>
<text x="280.9" y="37.5" transform="rotate(-90 280.9 37.5)">10K</text>
<text x="164.6" y="42.8">1UF/100V</text>
<text x="189.1" y="45.9">RM1</text>
<text x="199.6" y="45.9">4.7M</text>
<text x="217.2" y="45.9">Q1</text>
<text x="247.9" y="47.7" transform="rotate(-90 247.9 47.7)">R5</text>
<text x="256.1" y="47.7" transform="rotate(-90 256.1 47.7)">R6</text>
<text x="264.4" y="47.7" transform="rotate(-90 264.4 47.7)">R7</text>
<text x="272.6" y="47.7" transform="rotate(-90 272.6 47.7)">R8</text>
<text x="280.9" y="47.7" transform="rotate(-90 280.9 47.7)">R9</text>
<text x="189.8" y="53.6">R2</text>
<text x="200.6" y="53.6">1K</text>
<text x="217.2" y="48.5">AO3400A</text>
<text x="170.1" y="59.3">C2</text>
<text x="219.6" y="56.1">RB2</text>
<text x="231.4" y="56.1">0.01/1W</text>
<text x="241.9" y="59.3">B4</text>
<text x="170.3" y="61.2">1UF/100V</text>
<text x="189.1" y="63.7">RM2</text>
<text x="199.6" y="63.7">4.7M</text>
<text x="217.2" y="63.7">Q2</text>
<text x="189.8" y="71.3">R3</text>
<text x="200.6" y="71.3">1K</text>
<text x="217.2" y="66.3">AO3400A</text>
<text x="175.2" y="76.4">C3</text>
<text x="219.6" y="73.9">RB3</text>
<text x="231.4" y="73.9">0.01/1W</text>
<text x="241.3" y="77.1">B3</text>
<text x="175.4" y="78.3">1UF/100V</text>
<text x="189.1" y="81.5">RM3</text>
<text x="199.6" y="81.5">4.7M</text>
<text x="217.2" y="81.5">Q3</text>
<text x="98" y="88.5">RCOIN1</text>
<text x="101.4" y="86.6">1M</text>
<text x="109.4" y="88.5">RDOIN1</text>
<text x="110.3" y="86.6">1M</text>
<text x="121.2" y="89.1">U1</text>
<text x="189.8" y="89.1">R4</text>
<text x="200.6" y="89.1">1K</text>
<text x="217.2" y="84">AO3400A</text>
<text x="113.2" y="91.7">BM3451XXDC-T28A</text>
<text x="180.3" y="93.6">C4</text>
<text x="180.5" y="95.5">1UF/100V</text>
<text x="219.6" y="91.7">RB4</text>
<text x="231.4" y="91.7">0.01/1W</text>
<text x="240.7" y="94.8">B2</text>
<text x="81.9" y="101.2">COV1</text>
<text x="90" y="101.2">0.1UF/100V</text>
<text x="114.2" y="98.7">BALUP</text>
<text x="114.2" y="101.2">DOIN</text>
<text x="127.1" y="98.7">VCC</text>
<text x="127.2" y="101.2">VC5</text>
<text x="189.1" y="98.7">RM4</text>
<text x="217.2" y="101.2">AO3400A</text>
<text x="217.2" y="98.7">Q4</text>
<text x="80.6" y="106.3">COVD1</text>
<text x="90" y="105.6">0.1UF/100V</text>
<text x="114.2" y="103.7">COIN</text>
<text x="114.2" y="106.3">TOV</text>
<text x="126.1" y="103.7">BLA5</text>
<text x="127.2" y="106.3">VC4</text>
<text x="189.2" y="106.3">R10</text>
<text x="200.6" y="106.3">1K</text>
<text x="81.2" y="111.4">COC1</text>
<text x="90" y="111.4">0.1UF/100V</text>
<text x="114.2" y="108.8">TOVD</text>
<text x="114.2" y="111.4">TOC1</text>
<text x="114.2" y="113.9">TOC2</text>
<text x="126.1" y="113.9">BLA3</text>
<text x="126.1" y="108.8">BLA4</text>
<text x="127.2" y="111.4">VC3</text>
<text x="185.6" y="112.6">1UF/100V</text>
<text x="186" y="110.7">C5</text>
<text x="219.6" y="108.8">RB5</text>
<text x="232.6" y="108.8">0.01/1W</text>
<text x="241.9" y="112">B1</text>
<text x="81.2" y="116.4">COC2</text>
<text x="90" y="116.4">0.1UF/100V</text>
<text x="114.2" y="116.4">NTC</text>
<text x="114.2" y="119">TRH</text>
<text x="126.1" y="119">BAL2</text>
<text x="127.2" y="116.4">VC2</text>
<text x="189.1" y="116.4">RM5</text>
<text x="217.2" y="119">AO3400A</text>
<text x="217.2" y="116.4">Q5</text>
<text x="79.4" y="120.9">NTC1</text>
<text x="79.4" y="124.7">RTRH1</text>
<text x="92" y="124.7">7K</text>
<text x="111.1" y="120.4">10</text>
<text x="114.2" y="121.5">VM</text>
<text x="114.2" y="124.1">CO</text>
<text x="126.1" y="124.1">BAL1</text>
<text x="127.2" y="121.5">VC1</text>
<text x="19.7" y="131.7">SMBJ30A</text>
<text x="25.4" y="128.5">D2</text>
<text x="35.6" y="128.5">D3</text>
<text x="35.6" y="131.7">NC</text>
<text x="79.9" y="128.5">RVM1</text>
<text x="90.8" y="128.5">200K</text>
<text x="114.2" y="126.6">DO</text>
<text x="114.2" y="131.7">VIN</text>
<text x="114.2" y="129.1">BALDN</text>
<text x="125.9" y="131.7">OCCT</text>
<text x="126.9" y="126.6">GND</text>
<text x="127.4" y="129.1">SET</text>
<text x="137.3" y="126.6">RSET1</text>
<text x="149.2" y="129.1">0</text>
<text x="149.2" y="126.6">0</text>
<text x="241.1" y="127.2">B-1</text>
<text x="259.5" y="129.8">MOCD207M</text>
<text x="262.8" y="127.2">OC1</text>
<text x="83.1" y="132.3">D4</text>
<text x="90.8" y="132.3">1N4148WS</text>
<text x="153" y="136.8">C6</text>
<text x="158.9" y="136.8">10NF/100V</text>
<text x="62.8" y="141.2">R11</text>
<text x="63.5" y="143.1">100K</text>
<text x="74.8" y="149.5">Q6</text>
<text x="80.6" y="149.5">MMBT5401</text>
<text x="109.8" y="146.9">D5</text>
<text x="109.8" y="148.8">1N4148WS</text>
<text x="129.4" y="147.5">RDO1</text>
<text x="130.7" y="149.5">2K</text>
<text x="149.5" y="147.5">RVIN1</text>
<text x="151.1" y="149.5">2K</text>
<text x="37.4" y="155.8">RCO1</text>
<text x="38" y="153.3">10M</text>
<text x="50.1" y="153.3">MMBT5551</text>
<text x="57.6" y="155.8">Q7</text>
<text x="91.4" y="153.3">R12</text>
<text x="102.7" y="153.3">1M</text>
<text x="242.2" y="155.8">Conn_01x03</text>
<text x="244.6" y="153.9">OCCT1</text>
<text x="260.3" y="154.5">200</text>
<text x="93.8" y="161.5">10M</text>
<text x="93.9" y="159.6">R13</text>
<text x="250.8" y="157.2">3</text>
<text x="260.3" y="159.6">200</text>
<text x="266.7" y="157.1">R14</text>
<text x="16.3" y="164.7">P-1</text>
<text x="92.8" y="167.2">NCE3080K</text>
<text x="100.2" y="164.7">Q8</text>
<text x="131.4" y="167.1">3 NCE3080K</text>
<text x="133.2" y="164.7">Q9</text>
<text x="149.9" y="164.7">RSENSE1</text>
<text x="164.2" y="164.7">5m</text>
<text x="266.7" y="162.2">R15</text>
<text x="149.9" y="169.8">RSENSE2</text>
<text x="164.2" y="169.8">5m</text>
<text x="92.7" y="179.3">NCE3080K</text>
<text x="100.3" y="176.1">Q10</text>
<text x="131.4" y="179.1">3 NCE3080K</text>
<text x="131.9" y="176.8">Q11</text>
<text x="111.1" y="181.8">RS1</text>
<text x="120.5" y="181.8">2M</text>
<text x="21.2" y="188.2">CO_LED1</text>
<text x="21.9" y="186.3">LED_RED</text>
<text x="21.2" y="196.4">DO_LED1</text>
<text x="21.2" y="194.5">LED_RED</text>
</g>
<g font-size="1.8" fill="#0000c2">
<text x="254.6" y="109">OOTC</text>
<text x="261.6" y="109">H</text>
<text x="265.4" y="109">GND</text>
<text x="271.8" y="109">L</text>
</g>
<g font-size="1.8">
<text x="245.7" y="131.7">OCCT_HIGH</text>
<text x="245.7" y="138.7">OCCT_HI</text>
<text x="246.4" y="145.7">OCCT_LOW</text>
<text x="273.4" y="157.1">OCCT_LOW</text>
<text x="275.3" y="159.7">OCCT_HI</text>
<text x="272.7" y="162.2">OCCT_HIGH</text>
</g>
</svg>
